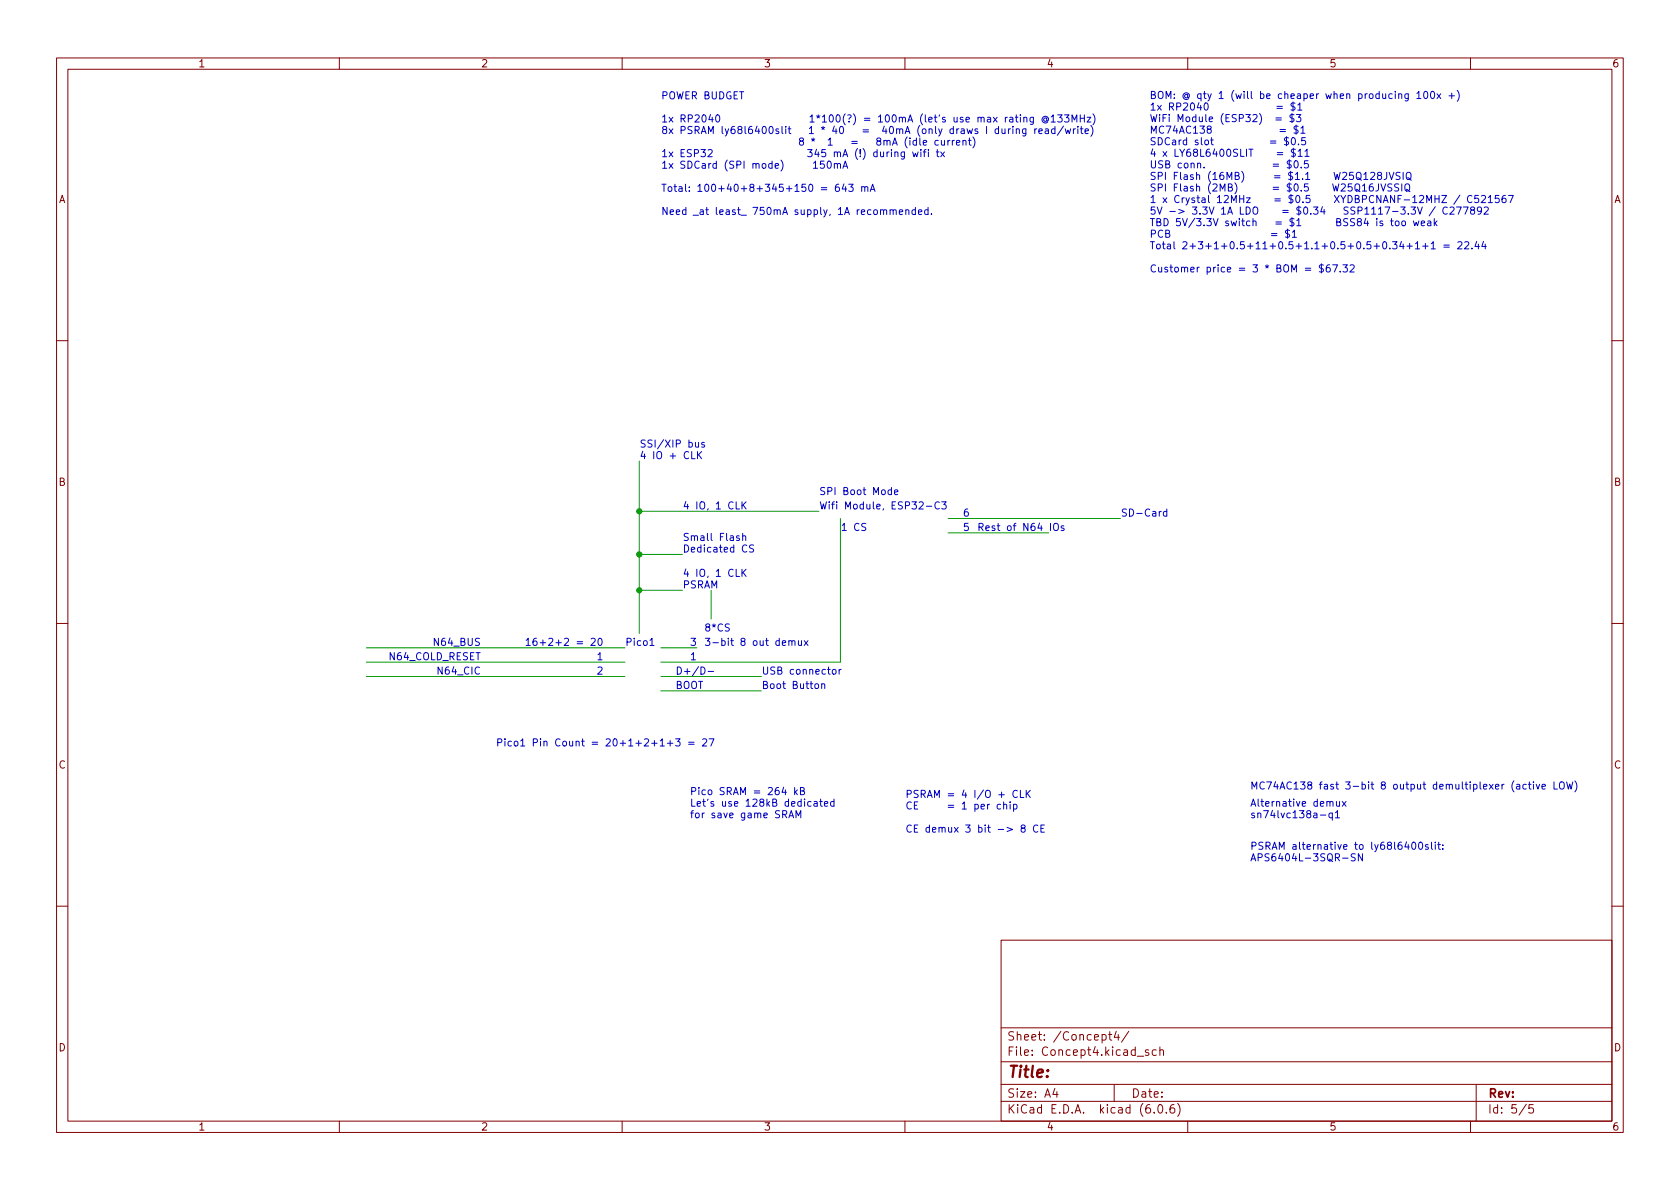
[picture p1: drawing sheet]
<svg xmlns="http://www.w3.org/2000/svg" width="297mm" height="210mm" viewBox="0 0 297 210" stroke-linecap="round" stroke-linejoin="round" font-family="sans-serif">
<g fill="none" stroke="#840000" stroke-width=".18">
<path d="M10 10.2h277v190.1h-277zM12 12.2h273v186.1h-273zM60 10.2v2M110 10.2v2M160 10.2v2M210 10.2v2M260 10.2v2M10 60.2h2M285 60.2h2M10 110.2h2M285 110.2h2M10 160.2h2"/>
<path d="M177 166.3h108v32h-108zM285 160.2h2M60 198.3v2M110 198.3v2M160 198.3v2M177 194.8h108M177 191.8h108M177 187.8h108M177 181.8h108M186.5 192.5l-.4 1h1M186.9 193v1M194.9 183l.4-.1 .3 .3v.4l-.2 .3h-.5"/>
<path d="M196 182.9h.6M196.2 182.4v1.3l.4 .2M197 191.8v3M197.4 182.4l-.4 1h.9M197.7 182.9v1M199.6 182.4l-1.3 1.9M201.1 186.8h1.1M203.1 185.7l-.4-.1-.2 .2 .1 .3 .5 .1v.4h-.6M204.1 196.7v.1M204.4 185.7l-.4-.1-.3 .3v.4l.2 .3h.5M204.9 195.4l.2-.1a.81 .81 0 0 1 .6 .7 .81 .81 0 0 1-.3 .8h-.2a.81 .81 0 0 1-.6-.6 .81 .81 0 0 1 .3-.8zM205.1 185.8l.2-.2 .3 .1 .1 .9"/>
<path d="M205.1 185.1v1.5M206.2 196.7v.1M207.6 195.3a.59 .59 0 0 0-.7 .7v.5l.1 .3h.4l.2-.1 .1-.5-.1-.2-.5-.1-.2 .3M208.2 195.1a1.72 1.72 0 0 1 0 2.3M210 198.3v2M260 198.3v2M261 191.8v6.5M269.9 195.3l-1.3 1.9M271.1 195.3h-.7l-.1 .7 .2-.1 .5 .1 .2 .2-.1 .5-.2 .1-.6-.1"/>
</g>
<g fill="none" stroke="#0000c2" stroke-width=".18">
<path d="M213 18.3l.2-.1a.68 .68 0 0 1 .4 .6 .68 .68 0 0 1-.4 .7l-.2-.1-.1-.4zM225.8 18.8h.9M225.8 19.2h.9M228.6 18v1.7M229 18.3l-.5-.1-.2 .2 .1 .3 .5 .3v.4l-.2 .1-.4-.1M229.5 18.6l.3-.4v1.3M229.5 19.5h.7M247.3 16.7l.2-.1h.3v.8M247.3 16.6v.8M249 16.6v1l-.2 .3-.3-.1M249 16.6h-.4l-.2 .2 .1 .6h.5M250.5 16.5l.4-.3v1.2"/>
<path d="M250.5 17.4h.7M251.8 16.3l.2-.1a.68 .68 0 0 1 .5 .6 .68 .68 0 0 1-.5 .6l-.2-.1-.1-.4zM253 16.3l.2-.1a.68 .68 0 0 1 .5 .6 .68 .68 0 0 1-.5 .6l-.2-.1-.1-.4zM254.1 16.6l.6 .8M254.7 16.6l-.6 .8M256.2 16.9h1M256.7 16.5v.9M257.6 16a1.46 1.46 0 0 1 0 1.9M125.2 26.6l.5-.2 .2 .4-.8 .9h.8M126.7 20.4l.1-.1a.68 .68 0 0 1 .5 .6 .68 .68 0 0 1-.5 .7l-.1-.1-.2-.4zM136.1 22.5l.2-.1a.68 .68 0 0 1 .4 .6 .68 .68 0 0 1-.4 .6l-.2-.1-.1-.4zM136.5 29l-.4-.1-.2 .3 .1 .5h.5"/>
<path d="M136.5 28.5v1.3M137.1 29.3l.6-.1-.1-.2-.4-.1-.1 .2v.6h.5M138.1 28.3a1.46 1.46 0 0 1 0 1.9M141.6 24.9l-.3-.2 .1-.2 .2-.1 .4 .1 .1 .1-.1 .2-.5 .2-.2 .2 .1 .3 .2 .2h.2l.3-.3v-.2l-.3-.3M143.5 24.6l.3 .1 .3-.1M143.6 24.9l.2-.2 .1 .2M143.8 24.4v.3M143.8 28.9l.4-.4v1.3M143.8 29.8h.8M145.7 28.5h-.6l-.1 .6 .2-.1h.4l.2 .2-.1 .4-.2 .2-.5-.2M146.4 28.6l.1-.1a.68 .68 0 0 1 .5 .6 .68 .68 0 0 1-.5 .7l-.1-.2-.2-.3zM146.4 24.8l.4-.4v1.3"/>
<path d="M146.4 25.7h.8M147.5 29l.2-.1 .3 .1 .1 .8M147.5 28.9v.9M148.1 29.1l.1-.2 .3 .1 .1 .8M148.3 32.6h-.4a.85 .85 0 0 0 0 1.2l.5-.1v-.4l-.2-.2h-.3l-.2 .2M149 29.8l.5-1.3 .4 1.3M149.2 29.4h.6M149.2 32.5l-.3 .9h.8M149.5 33v.8M150.1 32.6h.7l-.4 .5 .4 .1v.5l-.2 .1-.5-.1M150.6 25h1M150.6 25.4h1"/>
<path d="M152.4 33.1l.1-.1 .3 .1 .1 .7M152.4 33v.8M152.6 26.3a1.46 1.46 0 0 1 0 1.9M152.9 33.2l.2-.2 .3 .1v.7M153.9 33.8l.4-1.2 .4 1.2M154 33.5h.6M155.1 26.9h-.4l-.2 .2 .1 .6h.5M155.1 26.4v1.3M155.3 24.9l-.3-.2 .1-.2 .2-.1 .3 .1 .1 .1v.2l-.6 .2-.1 .2v.2l.3 .3h.2l.2-.3v-.2l-.2-.3M155.7 26.9v.8h.3l.2-.1M156.2 26.9v.8M156.3 24.9l.2-.1 .3 .1v.8"/>
<path d="M156.3 24.8v.9M156.8 25l.2-.2 .3 .1 .1 .8M156.8 26.9v.8M157.2 26.9l-.4 .2M157.4 37.2l.2-.1 .3 .1v.7M157.4 37.1v.8M157.6 26.4v.2M157.6 26.9v.8M157.8 25.7l.4-1.3 .4 1.3M157.9 37.3l.2-.2 .3 .1 .1 .7M157.9 25.3h.6M158.2 27l.2-.1h.3l.1 .8"/>
<path d="M158.2 26.9v.8M159 37.5l.6-.1v-.2l-.4-.1-.2 .2 .1 .6h.5M159.9 26.9v1l-.2 .2h-.3M159.9 26.9h-.3l-.3 .2 .1 .6h.5M160.2 37.2l.1-.1 .3 .1 .1 .7M160.2 37.1v.8M160.4 24.2a1.46 1.46 0 0 0 0 2M160.9 24.8v.9M161.4 26.9l.2 .8 .3-.6 .2 .6 .2-.8M161.9 37.2l-.4-.1-.3 .2 .2 .6h.5M161.9 36.7v1.2M162 24.9l-.3-.1-.3 .3 .1 .5h.5"/>
<path d="M162 24.4v1.3M162.4 37.5l.6-.1-.1-.2-.3-.1-.2 .2 .1 .6h.4M162.6 24.4v1.1l.2 .2M162.8 26.4v.2M162.8 26.9v.8M163.2 25.2l.6-.1v-.2l-.4-.1-.2 .2 .1 .6h.5M163.2 26.9h.5M163.7 26.4l-.3 .2v1.1M164.1 37.2l-.4-.1-.2 .2 .1 .6h.5M164.1 36.7v1.2M164.1 26.4v.2M164.1 26.9v.8"/>
<path d="M164.7 37.8v.1M165.5 26.9h.5M165.7 26.4v1.1l.3 .2M165.9 24.9l-.4-.1-.2 .3 .1 .5h.5M166.3 26.9l.7 .8M166.4 24.8l.1 .8 .3 .1 .2-.2M167 24.8v.9M167 26.9l-.7 .8M167.6 24.8v.9M168 24.8l-.4 .3M168.4 24.8v.9M168.7 24.8l-.3 .3"/>
<path d="M169.1 25.2l.6-.1v-.2l-.4-.1-.2 .2 .1 .6h.5M170.3 24.9l.1-.1 .3 .1 .1 .8M170.3 24.8v.9M171.2 24.8h.5M171.4 24.4v1.1l.3 .2M172 24.2a1.46 1.46 0 0 1 0 2M174.6 20.8h.5l.1 .8M175.2 21l-.5 .1-.1 .2 .1 .3 .5-.1M175.6 20.7l.7 .9M176.3 20.7l-.7 .9M176.5 22.8h-.3l-.3 .2 .2 .6h.4M176.5 22.4v1.2"/>
<path d="M177.2 22.8v.8h.3l.2-.1M177.7 22.8v.8M177.8 20.7v.9M178.1 20.7l-.3 .3M178.3 22.8v.8M178.5 20.8h.5l.1 .8M178.7 22.8l-.4 .2M179.1 21l-.4 .1-.2 .2 .2 .3 .4-.1M179.1 22.4v.1M179.1 22.8v.8M179.5 20.7h.5M179.7 20.3v1.1l.3 .2"/>
<path d="M179.7 22.9l.2-.1h.3v.8M179.7 22.8v.8M180.4 20.3v.1M180.4 20.7v.9M181 20.9l.2-.2 .3 .1 .1 .8M181 20.7v.9M181.4 22.8v1l-.3 .2h-.3M181.4 22.8h-.4l-.2 .2 .1 .6h.5M182.7 20.7v1.1l-.2 .2-.3-.1M182.7 20.8l-.3-.1-.3 .3 .1 .5h.5M183 22.8v.8M183.3 22.8l-.3 .2"/>
<path d="M183.7 23.2l.6-.1-.1-.3h-.3l-.2 .2v.6h.5M184.8 22.8h.5l.1 .8M185.1 21a.31 .31 0 0 0-.5-.1 .31 .31 0 0 0 0 .5 .31 .31 0 0 0 .5-.1M185.1 20.9v.4l.1 .1a.55 .55 0 0 0-.3-.9 .55 .55 0 0 0-.7 .7 .61 .61 0 0 0 .4 .5 .61 .61 0 0 0 .7-.1M185.4 23.1h-.4l-.2 .2 .2 .3h.4M185.9 20.7l.3-.4v1.3M185.9 21.6h.7M186.5 22.8h-.3l-.3 .2 .1 .6h.5M186.5 22.4v1.2M187 20.3h.8l-.4 .5 .3 .1v.6l-.1 .1-.6-.1M188 22.3l-1.1 1.6M188.2 20.3h.8l-.4 .5 .3 .1v.6l-.1 .1-.6-.1"/>
<path d="M188.3 22.8l.3 .8 .2-.6 .3 .6 .2-.8M189.5 21.6v-1.3l.5 .9 .4-.9v1.3M189.8 22.8v.8M190.2 22.8l-.4 .2M190.6 22.4v.1M190.6 22.8v.8M191 20.3v1.3M191 20.9h.7M191 22.8h.5M191.2 22.4v1l.3 .2M191.7 20.3v1.3M191.8 23.2l.7-.1-.1-.3h-.4l-.2 .2 .1 .6h.5"/>
<path d="M192.2 20.7h.7l-.7 .9h.7M192.9 22.2a1.46 1.46 0 0 1 0 1.9M193.2 20.1a1.46 1.46 0 0 1 0 2M211.7 29l.2-.2 .3 .1 .1 .8M212.9 29.6v.1M213.1 24.8h.3l.3 .2v.4l-.3 .2-.3-.1-.1-.1zM213.7 22.8l-.3-.2 .1-.2 .2-.1 .3 .1 .2 .1-.1 .2-.5 .2-.2 .2v.2l.3 .3h.2l.3-.3v-.2l-.3-.3M214 24.8h.5M214.2 24.3v1.1l.3 .2M216.9 31.7v-1.2l.5 .9 .4-.9v1.2M217.2 33.1h.5l.2-.2-.1-.3-.6-.1v1.3h.5l.2-.1v-.3l-.3-.3M217.7 35.8v-1.2l.5 .9 .4-.9v1.2"/>
<path d="M218.3 32.3a1.46 1.46 0 0 1 0 2M218.4 31.1l.5-.1 .2-.2-.1-.2-.6-.1v1.2h.5l.2-.1v-.3l-.3-.2M219.3 36.6v1.3h.6M219.4 26.4v1.3h.6M219.5 30.3a1.46 1.46 0 0 1 0 1.9M219.5 39.1h.5M219.7 38.6v1.1l.3 .2M220.3 36.6a.64 .64 0 0 1 .8 .6 .64 .64 0 0 1-.8 .7zM221.6 36.8l.2-.2a.43 .43 0 0 1 .6 .4v.5a.42 .42 0 0 1-.4 .4 .42 .42 0 0 1-.5-.4zM224.6 24.9h1M224.6 25.3h1M225.1 29.4h1"/>
<path d="M225.1 33.5h1M225.1 29h1M225.1 33.1h1M225.4 31.1h.9M225.4 31.4h.9M225.4 35.2h1M225.4 35.5h1M225.6 20.9h1M225.6 21.2h1M225.6 39.3h1M225.6 39.6h1M225.8 27h1"/>
<path d="M225.8 27.3h1M226.3 22.9h1M226.3 23.3h1M226.8 37.2h1M226.8 37.6h1M227.5 24.2v1.6M227.8 24.4l-.5-.1-.1 .2v.3l.5 .3 .1 .3-.2 .2-.5-.1M228 28.2v1.7M228.3 28.5l-.5-.1-.2 .1v.4l.6 .3 .1 .3-.2 .2-.5-.1M228.4 24.5l.2-.2a.68 .68 0 0 1 .5 .7 .68 .68 0 0 1-.5 .6l-.2-.1-.1-.4zM228.4 20.1v1.6M228.7 26.2v1.6"/>
<path d="M228.8 20.3l-.5-.1-.2 .2v.3l.6 .3 .1 .3-.2 .2h-.5M228.9 28.5l.2-.1a.68 .68 0 0 1 .4 .7 .68 .68 0 0 1-.4 .6l-.2-.1-.1-.4zM229 26.4h-.4l-.2 .1v.4l.5 .2 .1 .3-.2 .3-.5-.1M229.2 22.1v1.6M229.2 20.2h.8l-.4 .5 .3 .2v.5l-.1 .1-.6-.1M229.5 22.4l-.5-.1-.1 .1v.4l.5 .2 .1 .3-.2 .3-.5-.1M229.5 26.7l.4-.3v1.3M229.5 27.7h.7M229.6 25.5v.1M230 22.7l.4-.4v1.3M230 23.6h.7M230.1 29.6v.1"/>
<path d="M230.7 26.7l.4-.3v1.3M230.7 27.7h.8M230.8 24.3h-.6l-.1 .6 .2-.1 .4 .1 .2 .2-.1 .4-.2 .1-.5-.1M231.3 28.4h-.6l-.1 .6 .2-.1 .4 .1 .1 .2v.4l-.2 .1-.5-.1M239.6 32.7l.3-.2a.43 .43 0 0 1 .5 .4v.5a.42 .42 0 0 1-.4 .4 .42 .42 0 0 1-.4-.4zM239.8 33.5l.7 .4M239.9 30.7l.2-.2a.43 .43 0 0 1 .6 .4v.4a.42 .42 0 0 1-.5 .5 .42 .42 0 0 1-.4-.5zM240 31.4l.7 .5M240.9 32.9l.4-.4v1.3M240.9 33.8h.7M241.1 30.8l.4-.3v1.2M241.1 31.7h.8"/>
<path d="M242.3 30.6l.5-.1 .3 .3-.8 .9h.8M242.7 32.5l-.4 .1a.86 .86 0 0 0 0 1.2l.5-.1v-.5l-.2-.2h-.3l-.2 .2M243.4 38.6v.2M243.4 39.1v.8M243.7 32.5v.9a.41 .41 0 0 1-.4 .4M243.8 31l-.2-.2v-.2l.2-.1h.4l.1 .2-.1 .2-.5 .2-.1 .2v.3l.2 .1h.2l.3-.2-.1-.4-.2-.1M244.2 32.5l.4 1.3 .4-1.3M244.5 39.1h-.3l-.2 .2v.1l.5 .2v.3h-.5M245.2 30.5v.9a.41 .41 0 0 1-.5 .3M245.6 30.5l.4 1.2 .5-1.2M245.9 39.1h.4M246 38.6v1.1l.3 .2"/>
<path d="M246.1 32.6l-.5-.1-.2 .1v.4l.6 .2 .1 .3-.2 .3-.5-.1M246.8 39.1h.3l.3 .2v.4l-.3 .2h-.3l-.1-.2zM247.3 32.6l-.5-.1-.2 .1v.4l.6 .2 .1 .3-.2 .3-.5-.1M247.5 30.5h-.4l-.3 .2 .1 .3 .6 .3v.3l-.2 .1h-.5M247.8 32.5v1.3M248 39.1h.3l.2 .2v.4l-.2 .2h-.3l-.2-.2zM248.1 30.5v1.2M248.6 32.6l.1-.1a.43 .43 0 0 1 .5 .4v.5a.42 .42 0 0 1-.4 .4 .42 .42 0 0 1-.4-.4v-.5zM248.6 33.5l.7 .4M248.7 30.7l.2-.2a.43 .43 0 0 1 .6 .4v.4a.42 .42 0 0 1-.4 .5 .42 .42 0 0 1-.5-.5zM248.9 31.4l.6 .5M249 37.8v.1"/>
<path d="M249.5 36.6h.8l-.5 .5 .4 .1v.6l-.2 .1-.5-.1M249.9 39.1l.2 .8 .3-.6 .2 .6 .3-.8M250.6 36.6l.5 1.3 .4-1.3M251.3 39.5l.6-.1-.1-.3h-.3l-.2 .2 .1 .6h.4M252.4 39.1h.5l.1 .8M253 39.4h-.4l-.2 .2 .2 .3h.4M253.6 38.6v1.3M253.7 35.2h.7M253.7 39.4l.4 .5M253.8 36.5l-1.1 1.7M254.1 39.1l-.5 .5M254.4 34.6v1.2"/>
<path d="M254.9 34.6h.9l-.9 1.2h.9M255.9 36.7a.6 .6 0 0 0-.8 .5 .6 .6 0 0 0 .5 .7l.3-.1M256.4 36.7l.5-.1 .2 .4-.8 .9h.8M257.5 36.6h.9l-.6 1.3M258.1 34.5l-1.1 1.6M258.7 36.6h.9l-.6 1.3M260.2 34.7a.6 .6 0 0 0-.8 .4 .6 .6 0 0 0 .6 .7l.2-.1M260.2 37.1l-.2-.2 .1-.2 .1-.1 .4 .1 .1 .1v.2l-.6 .2-.1 .2v.2l.2 .3h.3l.2-.3v-.2l-.2-.3M261.4 34.6h-.6l-.1 .6 .2-.2 .4 .1 .2 .2-.1 .4-.2 .1-.5-.1M261.9 34.7l.5-.1 .3 .3-.8 .9h.8M261.9 37.1l-.2 .3-.4-.1-.1-.2 .1-.4 .4-.1 .2 .1a.84 .84 0 0 1-.3 1.2h-.3M262.4 36.7l.5-.1 .2 .4-.7 .9h.7"/>
<path d="M263.1 34.9l.4-.3v1.2M263.1 35.8h.8M265 34.6h-.6v.6l.1-.2 .5 .1 .1 .2-.1 .4-.2 .1-.4-.1M266.2 34.6h-.4a.86 .86 0 0 0 0 1.2l.4-.1 .1-.4-.3-.3-.3 .1-.1 .2M266.7 34.6h.9l-.6 1.2M224.8 41.3h1M224.8 41.7h1M227.6 40.5v1.6M228 40.8l-.5-.1-.2 .1v.4l.6 .2 .1 .3-.2 .3-.5-.1M228.5 41.1l.4-.4v1.3M228.5 42h.7M233.6 46.6v1.7"/>
<path d="M234 46.9l-.5-.1-.2 .1v.4l.6 .3 .1 .3-.2 .2-.5-.1M235.1 46.8l-.4 .1a.86 .86 0 0 0 0 1.2l.4-.1 .1-.4-.2-.3h-.3l-.2 .3M235.6 46.8h.9l-.6 1.3M237 48v.1M237.4 46.8h.8l-.4 .5 .4 .1v.6l-.2 .1-.6-.1M238.7 46.9l.5-.1 .2 .4-.7 .9h.7M248.8 43.5h.9M249.2 43v1M250.3 43.1l.3-.4v1.3M250.3 44h.7M251.5 43.5h1M252 43v1"/>
<path d="M253 43.1l.4-.4v1.3M253 44h.8M255.3 43.3h1M255.3 43.7h1M257.8 42.9l.4-.2 .3 .4-.8 .9h.8M259 42.9l.5-.2 .2 .4-.8 .9h.8M260.2 43.9v.1M261.1 42.7l-.3 .9h.8M261.4 43.2v.8M262.3 42.7l-.3 .9h.8M262.6 43.2v.8M122.3 79.8v1.3h.6"/>
<path d="M123 78.2v.8l.3 .1 .2-.1M123.3 79.8v1.3M123.5 78.2v.9M124.1 79.8l-.8 .8M124.5 78.3l-.3-.1-.1 .2v.2l.4 .1v.3h-.4M123.5 80.4l.6 .7M130.2 88.7v1.3h.6M130.7 94.8l-.3-.1-.2 .2 .1 .2 .4 .1v.3h-.5M131.2 88.7v1.3M131.3 94.9l.2-.2 .3 .1 .1 .8M131.3 94.3v1.3M131.4 89.3l.5 .7"/>
<path d="M131.9 88.7l-.7 .8M133.2 96.4h-.4l-.3 .2 .1 .3 .6 .2v.4l-.2 .1h-.5M153.1 92.6l-.5-.1-.2 .2v.3l.6 .3 .1 .3-.3 .2h-.4M157.6 86.7l-.3-.1-.3 .3 .1 .5h.5M157.6 86.2v1.3M158.2 87l.6-.1-.1-.2-.4-.1-.1 .2v.6h.5M163.8 89.5h1M166.1 88.9a.6 .6 0 0 0-.9 .4 .6 .6 0 0 0 .6 .7l.3-.1M166.5 88.7h.8l-.4 .5 .3 .1v.6l-.1 .1-.6-.1M186.3 92.7l.3-.2a.43 .43 0 0 1 .5 .5v.4a.42 .42 0 0 1-.4 .4 .42 .42 0 0 1-.4-.4zM188.1 93h-.3l-.2 .2 .1 .1 .4 .2v.3h-.5M206.3 90.5l-.4-.1-.2 .3 .1 .5h.5"/>
<path d="M206.3 90v1.3M104.5 113l.5-.1 .2 .3-.7 .9h.7M105.8 113l.2-.1a.68 .68 0 0 1 .5 .6 .68 .68 0 0 1-.5 .6l-.2-.1-.1-.3zM114.9 113.2l.4-.3v1.2M114.9 114.1h.7M123.9 117.9a.64 .64 0 0 1 .8 .7 .64 .64 0 0 1-.8 .6zM125.2 118.7h1M130.2 100.7v1.2h.6M131.2 100.7v1.2M131.4 101.2l.5 .7M131.9 100.7l-.7 .7M138.3 113.7l.6-.1v-.2l-.4-.1-.2 .2 .1 .6h.5"/>
<path d="M139.5 113.4l.2-.1 .3 .1v.7M139.5 113.3v.8M140 113.5l.2-.2 .3 .1 .1 .7M141.2 113.3v.8h.3l.2-.1M141.7 113.3v.8M142.2 113.3l.7 .8M142.9 113.3l-.7 .8M147.2 118.5l.2-.1 .4 .1v.5l-.1 .2h-.3l-.2-.1zM148.4 118.4v.8M148.7 118.4l-.3 .2M116.7 131l.4-.4v1.3M116.7 131.9h.8"/>
<path d="M118 131.4h1M118.5 131v.9M119.5 130.6h.7l-.4 .5 .4 .2v.5l-.2 .1-.5-.1M121.8 131.3h.9M121.8 131.6h.9M124.2 130.8l.5-.2 .3 .4-.8 .9h.8M125.4 130.6h.8l-.5 1.3M138.6 139.2l-.3 .9h.8M140.5 139.3v1.2M141 139.7l-.5 .5M141.5 139.9l.6-.1 .1-.2-.1-.2-.6-.1v1.2h.5l.2-.1 .1-.3-.3-.2M144.2 121l.3-.1 .2 .3v.3l-.2 .3-.3-.1-.1-.2z"/>
<path d="M145.3 121l.2-.1 .3 .1v.8M145.3 120.9v.9M179.9 139.9a.6 .6 0 0 0-.9 .4 .6 .6 0 0 0 .6 .7l.3-.1M180.4 139.8v1.2h.6M181.4 139.8v1.2M182.2 139.8l-.8 .7M267.7 138.1a1.46 1.46 0 0 0 0 1.9M268.2 138.8h.5v.7M268.7 139l-.4 .1-.2 .1 .2 .3h.4M269.9 138.8l-.4-.1-.2 .2 .1 .6h.5M270.2 138.7h.5M270.4 138.3v1.1l.3 .1"/>
<path d="M271.1 138.3v.1M271.1 138.7v.8M271.6 138.7l.3 .8 .3-.8M272.6 139.1l.6-.1v-.2l-.4-.1-.2 .2 .1 .6h.5M274.8 138.3v1.2h.6M275.9 138.3h.1a.43 .43 0 0 1 .6 .4v.4a.42 .42 0 0 1-.4 .5 .42 .42 0 0 1-.5-.5v-.4zM277 138.3l.3 1.2 .2-.9 .3 .9 .3-1.2M278.4 138.1a1.46 1.46 0 0 1 0 1.9M139.5 144.6l.4-1.3 .4 1.3M139.6 144.3h.6M140.6 140l.4 .5M140.7 144.6v-1.3l.5 1 .4-1v1.3"/>
<path d="M143.4 141.8l-.4-.1-.2 .3 .1 .5h.5M143.9 141.8h.5l.1 .8M144.5 142l-.4 .1-.2 .2 .2 .3 .4-.1M144.9 141.7h.5M145.1 141.3v1.1l.3 .2M145.8 142.2l.6-.2-.1-.2-.4-.1-.1 .2v.6h.5M147.5 141.8l-.4-.1-.2 .3 .1 .5h.5M147.5 141.3v1.3M175 142.2l-.4 .3M176.9 142.3l-.4-.1-.2 .3 .1 .5h.5M177.5 142.3l.1-.1 .3 .1 .1 .8M177.5 141.8v1.3"/>
<path d="M178.6 141.8v.1M178.6 142.2v.9M179.2 142.3l.4-.1 .2 .3-.1 .5h-.5M179.2 142.2v1.3M180.8 146.4l-.3-.2 .1-.2 .2-.1h.3l.2 .2-.1 .2-.5 .2-.2 .2v.2l.3 .3h.2l.3-.3-.1-.3-.2-.2M181.6 140.3l.6 .7M183.5 146a.6 .6 0 0 0-.8 .4 .6 .6 0 0 0 .6 .8l.2-.2M184 146.5h.5M184.6 145.9h-.6v1.3h.6M233.5 144.1h.9M235.6 143.8h-.4l-.2 .2 .1 .6h.5M235.6 143.8v1.2"/>
<path d="M236.1 143.7l.4-.4v1.3M236.1 144.6h.7M236.3 141.7l.1 .8 .3 .1 .1-.1M236.8 141.7v.9M237.3 141.7l.7 .9M238 141.7l-.7 .9M239.6 151h-.5l-.2 .2 .1 .3 .6 .3v.3l-.2 .1h-.5M240.9 151v1.2l-.7-1.2v1.2M248.7 148.9l-.3 .9h.8M249.8 149l.1-.1a.68 .68 0 0 1 .4 .7 .68 .68 0 0 1-.4 .6 .84 .84 0 0 1-.1-1.2zM250.9 149l.2-.1a.68 .68 0 0 1 .5 .7 .68 .68 0 0 1-.5 .6l-.2-.1-.1-.4zM252.5 149.4l-.3-.1-.2 .2 .1 .2 .4 .1v.3h-.5"/>
<path d="M253.1 148.9v1.1l.2 .2M253.8 148.9v.1M253.8 149.3v.9M254.2 149.3h.5M254.4 148.9v1.1l.3 .2M255.1 150.1v.1M255.1 149.4v.1"/>
</g>
<g fill="none" stroke="#009600" stroke-width=".18">
<path d="M113 81.5v30.5M113 90.4h31.8M113 98h7.6M148.6 91.7v25.4h-31.8M167.6 94.2h17.8M167.6 91.7h30.5M64.8 117.1h45.7M64.8 119.6h45.7M64.8 114.5h45.7M113 104.4h7.6M116.8 119.6h17.8M116.8 114.5h6.4"/>
<path d="M125.7 104.4v5.1M116.8 122.2h17.8"/>
</g>
<g fill="#009600" stroke="#009600" stroke-width=".18">
<circle cx="113" cy="98" r=".46"/>
<circle cx="113" cy="104.4" r=".46"/>
<circle cx="113" cy="90.4" r=".46"/>
</g>
<text font-size="2.8" fill="#840000" x="178" y="190.6">Title:</text>
<g font-size="2.1" fill="#840000">
<text x="178" y="184">Sheet: /Concept4/</text>
<text x="178" y="186.7">File: Concept4.kicad_sch</text>
<text x="178" y="196.9">KiCad E.D.A. kicad (6.0.6)</text>
<text x="178" y="194.1">Size: A4</text>
<text x="200" y="194.1">Date:</text>
<text x="263" y="194.1">Rev:</text>
<text x="263" y="196.9">Id: 5/5</text>
</g>
<g font-size="1.8" fill="#840000">
<text x="35" y="11.9">1</text>
<text x="85" y="11.9">2</text>
<text x="135" y="11.9">3</text>
<text x="185" y="11.9">4</text>
<text x="235" y="11.9">5</text>
<text x="285" y="11.9">6</text>
<text x="10.3" y="35.9">A</text>
<text x="285.3" y="35.9">A</text>
<text x="10.3" y="85.9">B</text>
<text x="285.3" y="85.9">B</text>
<text x="10.3" y="135.9">C</text>
<text x="285.3" y="135.9">C</text>
<text x="10.3" y="185.9">D</text>
<text x="285.3" y="185.9">D</text>
<text x="35" y="199.9">1</text>
<text x="85" y="199.9">2</text>
<text x="135" y="199.9">3</text>
<text x="185" y="199.9">4</text>
<text x="235" y="199.9">5</text>
<text x="285" y="199.9">6</text>
</g>
<g font-size="1.8" fill="#0000c2">
<text x="116.8" y="17.6">POWER BUDGET</text>
<text x="203.2" y="17.5">BOM: @ qty 1 (will be cheaper when producing 100x +)</text>
<text x="116.8" y="21.6">1x RP2040</text>
<text x="116.8" y="23.7">8x PSRAM ly68l6400slit</text>
<text x="133.5" y="21.6">1*100(?) = 100mA (let's use max rating @133MHz)</text>
<text x="137.2" y="23.7">1 * 40</text>
<text x="143.3" y="23.7">= 40mA (only draws I during read/write)</text>
<text x="203.2" y="19.5">1x RP2040</text>
<text x="203.2" y="21.6">WiFi Module (ESP32) = $3</text>
<text x="203.2" y="23.6">MC74AC138</text>
<text x="116.8" y="27.8">1x ESP32</text>
<text x="116.8" y="29.8">1x SDCard (SPI mode)</text>
<text x="133.1" y="27.8">345 mA (!) during wifi tx</text>
<text x="203.2" y="25.7">SDCard slot</text>
<text x="203.2" y="27.7">4 x LY68L6400SLIT</text>
<text x="203.2" y="29.8">USB conn.</text>
<text x="220.8" y="27.7">= $11</text>
<text x="116.8" y="33.9">Total: 100+40+8+345+150 = 643 mA</text>
<text x="203.2" y="31.8">SPI Flash (16MB)</text>
<text x="203.2" y="33.8">SPI Flash (2MB)</text>
<text x="203.2" y="35.9">1 x Crystal 12MHz</text>
<text x="219.6" y="35.9">= $0.5</text>
<text x="226.1" y="33.8">W25Q16JVSSIQ</text>
<text x="226.5" y="35.9">XYDBPCNANF-12MHZ / C521567</text>
<text x="226.5" y="31.8">W25Q128JVSIQ</text>
<text x="116.8" y="38">Need _at least_ 750mA supply, 1A recommended.</text>
<text x="203.2" y="37.9">5V -&gt; 3.3V 1A LDO</text>
<text x="203.2" y="40">TBD 5V/3.3V switch</text>
<text x="220.4" y="40">= $1</text>
<text x="226.8" y="40">BSS84 is too weak</text>
<text x="227.8" y="37.9">SSP1117-3.3V / C277892</text>
<text x="203.2" y="42">PCB</text>
<text x="203.2" y="44.1">Total 2+3+1+0.5+11+0.5+1.1+0.5+0.5+0.34+1+1 = 22.44</text>
<text x="203.2" y="48.2">Customer price = 3 * BOM = $67.32</text>
<text x="113" y="79.1">SSI/XIP bus</text>
<text x="113" y="81.2">4 IO + CLK</text>
<text x="144.8" y="87.5">SPI Boot Mode</text>
<text x="120.6" y="90.1">4 IO, 1 CLK</text>
<text x="120.6" y="95.6">Small Flash</text>
<text x="144.8" y="90.1">Wifi Module, ESP32-C3</text>
<text x="148.6" y="93.9">1 CS</text>
<text x="170.2" y="91.3">6</text>
<text x="170.2" y="93.9">5</text>
<text x="172.7" y="93.9">Rest of N64 IOs</text>
<text x="198.1" y="91.3">SD-Card</text>
<text x="120.6" y="102">4 IO, 1 CLK</text>
<text x="120.6" y="97.7">Dedicated CS</text>
<text x="120.6" y="104">PSRAM</text>
<text x="124.5" y="111.7">8*CS</text>
<text x="69" y="116.7">N64_COLD_RESET</text>
<text x="77.1" y="114.2">N64_BUS</text>
<text x="77.8" y="119.3">N64_CIC</text>
<text x="92.7" y="114.2">16+2+2 = 20</text>
<text x="105.4" y="119.3">2</text>
<text x="105.4" y="116.7">1</text>
<text x="110.5" y="114.2">Pico1</text>
<text x="119.4" y="119.3">D+/D-</text>
<text x="121.9" y="114.2">3</text>
<text x="121.9" y="116.7">1</text>
<text x="124.5" y="114.2">3-bit 8 out demux</text>
<text x="134.6" y="119.3">USB connector</text>
<text x="119.4" y="121.8">BOOT</text>
<text x="134.6" y="121.8">Boot Button</text>
<text x="87.6" y="132">Pico1 Pin Count = 20+1+2+1+3 = 27</text>
<text x="121.9" y="140.6">Pico SRAM = 264 kB</text>
<text x="121.9" y="142.6">Let's use 128kB dedicated</text>
<text x="160" y="141.1">PSRAM = 4 I/O + CLK</text>
<text x="160" y="143.1">CE</text>
<text x="164.9" y="143.1">= 1 per chip</text>
<text x="221" y="142.6">Alternative demux</text>
<text x="221" y="139.6">MC74AC138 fast 3-bit 8 output demultiplexer (active LOW)</text>
<text x="121.9" y="144.7">for save game SRAM</text>
<text x="160" y="147.2">CE demux 3 bit -&gt; 8 CE</text>
<text x="221" y="144.7">sn74lvc138a-q1</text>
<text x="221" y="150.3">PSRAM alternative to ly68l6400slit:</text>
<text x="221" y="152.3">APS6404L-3SQR-SN</text>
</g>
</svg>
